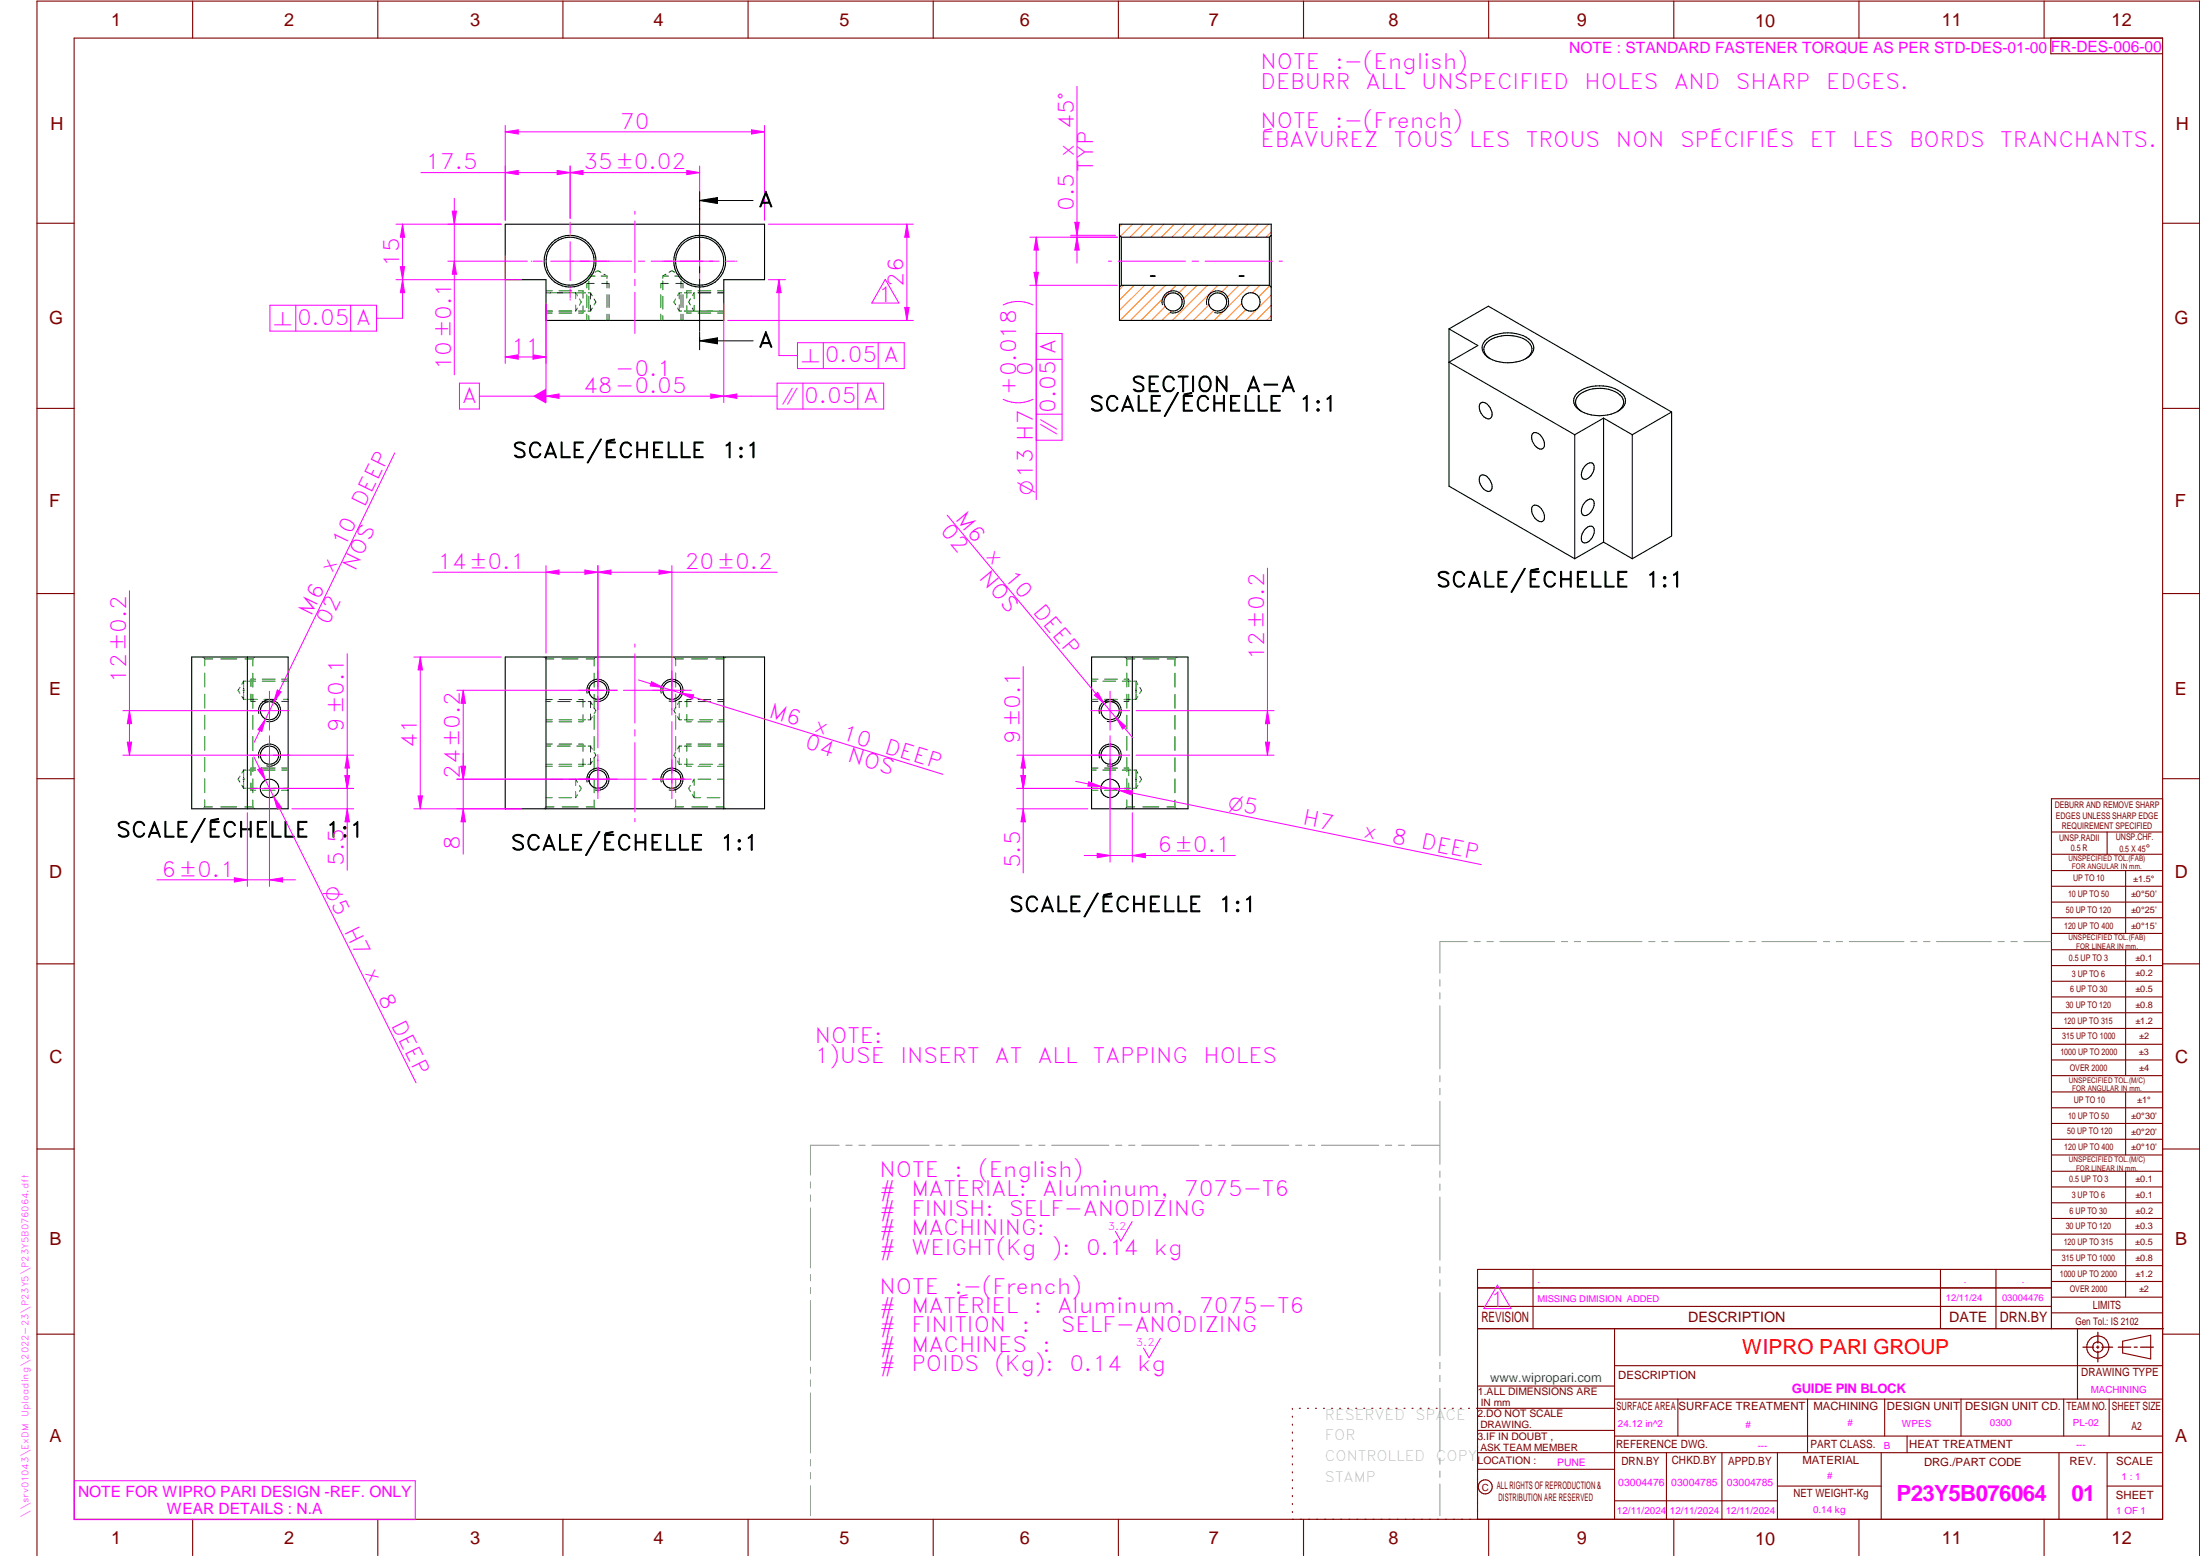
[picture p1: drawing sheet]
<svg xmlns="http://www.w3.org/2000/svg" width="594mm" height="420mm" viewBox="0 0 594 420" stroke-linecap="round" stroke-linejoin="round" font-family="sans-serif">
<g fill="none" stroke="#800000" stroke-width=".3">
<path d="M20 10.3h564v400h-564zM52 .3v10M102 .3v10M152 .3v10M202 .3v10M252 .3v10M302 .3v10M352 .3v10M402 .3v10M452 .3v10M502 .3v10M552 .3v10"/>
<path d="M553.8 10.3v4.2h30.2M10 60.3h10M584 60.3h10M10 110.3h10M584 110.3h10M10 160.3h10M584 160.3h10M10 210.3h10M584 215.7h-30v143.1M584 210.3h10M554 224.7h30M554 230.7h30"/>
<path d="M554 235.1h30M554 239.3h30M569 224.7v6M574 235.1v17M554 243.6h30M554 247.8h30M554 252.1h30M554 256.5h30M574 256.5v33.9M10 260.3h10M554 260.7h30M554 265h30"/>
<path d="M554 269.2h30M554 273.5h30M554 277.7h30M584 260.3h10M554 282h30M554 286.2h30M554 290.4h30M554 294.9h30M554 299.1h30M574 294.9v17M10 310.3h10M554 303.4h30"/>
<path d="M554 307.6h30M554 311.9h30M554 316.3h30M574 316.3v34M584 310.3h10M554 320.5h30M554 324.8h30M554 329h30M554 333.2h30M554 337.5h30M399 358.8h185.2M399 352.8h155"/>
<path d="M399 347.8h155M414 342.8v16M436 358.8v51.5M524 342.8v16M539 342.8v16M554 341.8h30M554 346h30M554 350.3h30M554 354.5h30M554 342.8h-155v67.5M561 358.8v19M10 360.3h10"/>
<path d="M399 374.3h37M436 377.8h148M453.1 377.8v10M488.1 377.8v14.5M508.9 377.8v10M529.5 377.8v10M557.3 377.8v10M569.5 377.8v10M573.2 362.2l7.6-1.6v6.3l-7.6-1.6zM584 368.8h-148M584 360.3h10M349 380.3v.3"/>
<path d="M349 382.4v.3M349 384.6v.3M349 386.7v.3M349 388.8v.3M349 391v.3M349 393.1v.3M349 395.3v.3M349 397.4v.3M349 399.5v.3M350.9 380.3h.2M353.1 380.3h.2M355.2 380.3h.3"/>
<path d="M357.4 380.3h.3M359.6 380.3h.3M361.7 380.3h.3M363.9 380.3h.3M366.1 380.3h.3M368.3 380.3h.2M370.4 380.3h.3M372.6 380.3h.3M374.8 380.3h.3M376.9 380.3h.4M379.1 380.3h.3M381.3 380.3h.3"/>
<path d="M383.4 380.3h.4M385.6 380.3h.3M387.8 380.3h.3M390 380.3h.3M392.2 380.3h.3M394.3 380.3h.3M396.5 380.3h.3M398.7 380.3h37.3M399 396.7h37M399 392.3h185M399 386.2h37M436 387.8h148"/>
<path d="M450 392.3v18M465 392.3v18M480 392.3v18M508 392.3v18M515 387.8v4.5M556 392.3v18M569 392.3v18M52 410.3v9.7M102 410.3v9.7M152 410.3v9.7M202 410.3v9.7M252 410.3v9.7"/>
<path d="M302 410.3v9.7M349 401.7v.3M349 403.8v.4M349 406v.3M349 408.1v.3M352 410.3v9.7M402 410.3v9.7M436 405.3h44M452 410.3v9.7M480 401.3h28M502 410.3v9.7M552 410.3v9.7"/>
<path d="M569 401.3h15M10 420v-419.7h584v419.7"/>
<circle cx="566.5" cy="363.7" r="1.39"/>
<circle cx="566.5" cy="363.8" r="3"/>
<circle cx="401.1" cy="401.5" r="1.9"/>
</g>
<g fill="none" stroke="#f0f" stroke-width=".27">
<path d="M136.4 46.6l3.5-.6v1.2zM136.4 44.8v14.7M154 44.8v14.2M171.4 57v.9M171.4 59.6v14M143.5 70.5h.1M144 70.5h2.5M146.8 70.5h.1M154 77.5v.1M154 78v2.5M154 60v.2M154 60.5v2.5"/>
<path d="M154 63.4v.1M154 65.3v10.5M170.6 70.5h-21.9M171.4 75.4v1.7M171.4 78.9v11.1M172.4 70.5h1.7M175.8 70.5h18.4M188.9 60.5v.2M188.9 61v2.1M188.9 63.4v.1M188.9 65.3v10.5M188.9 77.5v.1"/>
<path d="M188.9 77.9v2.2M196 70.5h.1M196.3 70.5h2.2M198.8 70.5h.2M154 80.9v.1M188.9 80.4v.1M171.4 173.9v.9M171.4 176.5v18.7M156.2 186.4h10.5M161.5 181.1v20.8M168.4 186.4h18.3M171.4 197v1.8"/>
<path d="M181.4 181.1v12M181.4 194.9v20.7M294.5 191.9h10.5M299.8 186.6v10.5M299.8 198.7v19.4M156.2 210.4h18.3M161.5 203.8v11.8M171.4 200.5v18.7M176.2 210.4h10.5M294.5 203.9h10.5M294.5 212.9h10.5M171.4 221v.9"/>
<path d="M305.7 329.9l-3 5.2-1.5-2.6M313.3 361.4l-3 5.2-1.5-2.6M20.1 399.8h92v10.5h-92z"/>
</g>
<g fill="none" stroke="#949494" stroke-width=".27">
<path d="M396.2 254.3h-7.4v8.5M398.1 254.3h1.6M401.5 254.3h1.8M405 254.3h14.8M421.6 254.3h1.7M425.1 254.3h1.7M428.6 254.3h14.8M445.2 254.3h1.7M448.7 254.3h1.7M452.2 254.3h14.8M468.8 254.3h1.7M472.3 254.3h1.7"/>
<path d="M475.8 254.3h14.8M492.4 254.3h1.7M495.8 254.3h1.8M499.4 254.3h14.7M516 254.3h1.6M519.4 254.3h1.8M522.9 254.3h14.8M539.5 254.3h1.7M543 254.3h1.7M546.5 254.3h7.4M388.8 264.5v1.8M388.8 268.1v1.6"/>
<path d="M388.8 271.6v17M388.8 290.4v1.7M388.8 293.9v1.7M388.8 297.4v17M218.9 319.2v1.6M226.6 309.2h-7.7v8.1M228.4 309.2h1.7M231.9 309.2h1.7M235.4 309.2h15.5M252.7 309.2h1.7M256.2 309.2h1.7M259.7 309.2h15.5"/>
<path d="M277 309.2h1.7M280.5 309.2h1.7M284 309.2h15.5M301.2 309.2h1.8M304.8 309.2h1.7M308.3 309.2h15.5M325.5 309.2h1.7M329.1 309.2h1.6M332.6 309.2h15.4M349.8 309.2h1.7M353.3 309.2h1.7M356.8 309.2h15.5"/>
<path d="M374.1 309.2h1.7M377.6 309.2h1.7M381.1 309.2h7.7M388.8 316.2v1.7M388.8 319.7v1.7M218.9 322.6v1.8M218.9 326.1v16.2M388.8 323.2v17.1M218.9 344.1v1.8M218.9 347.6v1.7M218.9 351.2v16.1M388.8 342.1v1.6"/>
<path d="M388.8 345.6v1.7M388.8 349v17.1M218.9 369.1v1.7M218.9 372.6v1.8M218.9 376.1v16.2M388.8 367.9v1.7M388.8 371.4v1.7M388.8 374.9v17M218.9 394.1v1.8M218.9 397.6v1.7M388.8 393.7v1.7M388.8 397.2v1.7"/>
<path d="M218.9 401.2v8.1M388.8 400.7v8.6"/>
</g>
<path d="M566.5 359.7v3M562.5 363.8h2.9M566.1 363.8h.7M566.5 363.4v.7M566.5 364.9v2.8M567.6 363.8h2.9M572 363.8h3.4M576.3 363.8h.8M578 363.8h3.5" fill="none" stroke="#800000" stroke-width=".34"/>
<g fill="none" stroke="#000" stroke-width=".3">
<path d="M136.4 60.5h70.1v15h-11.1v11h-48v-11h-11zM391.3 88.8l10.6-6.1 49.5 28.6M391.3 88.8v42.5l33.9 19.6M391.3 88.8l7.8 4.5-7.8 4.5 33.9 19.6M401 92.1a9.9 9.9 0 0 1 12.4 0 2.91 2.91 0 0 1-1.2 4.7 10.2 10.2 0 0 1-11.2-1 2.61 2.61 0 0 1 0-3.7zM402.4 96.9a2.81 2.81 0 0 1-1.7-2.8 2.81 2.81 0 0 1 2-2.5 9.8 9.8 0 0 1 10 .8 2.65 2.65 0 0 1-.8 4.5M399.7 109a1.51 1.51 0 0 1 2.3 .6l.4 .6a1.89 1.89 0 0 1-.4 2.9 3.2 3.2 0 0 1-2.3-4.1zM413.8 117.1a1.6 1.6 0 0 1 2.4 .7l.4 .5a2.18 2.18 0 0 1 0 2.9 2.41 2.41 0 0 1-2.8-2 2.51 2.51 0 0 1 0-2.1zM425.2 117.4v33.5M425.7 106.4a10 10 0 0 1 12.5 0 2.67 2.67 0 0 1-.6 4.2 10.1 10.1 0 0 1-11.9-.5 2.61 2.61 0 0 1 0-3.7zM427.2 111.2a2.78 2.78 0 0 1-1.8-2.8 2.78 2.78 0 0 1 2.1-2.5 9.5 9.5 0 0 1 10 .8 2.63 2.63 0 0 1-.8 4.5M433 112.9v33.5"/>
<path d="M433 112.9l7.8 4.5M433 112.9l-7.8 4.5M440.8 117.4v33.5M451.4 111.3l-10.6 6.1M451.4 111.3v33.4l-10.6 6.2M399.7 128.6a1.56 1.56 0 0 1 2.3 .6l.4 .6a2.18 2.18 0 0 1 0 2.8 2.41 2.41 0 0 1-2.7-2 2.51 2.51 0 0 1 0-2zM413.8 136.7a1.63 1.63 0 0 1 2.4 .7 2.61 2.61 0 0 1 .4 3.4 2.41 2.41 0 0 1-2.8-2 2.51 2.51 0 0 1 0-2.1zM428.3 135.3a1.22 1.22 0 0 1 1.7-.4 1.22 1.22 0 0 1 .4 1.6 2.69 2.69 0 0 1-2.9 2.6 2.8 2.8 0 0 1 .8-3.8zM428.3 125.5a1.22 1.22 0 0 1 1.7-.4 1.22 1.22 0 0 1 .4 1.6l-.1 .6a2.93 2.93 0 0 1-2.4 2.1 1.52 1.52 0 0 1-.6-2.4zM428.3 142.6a1.25 1.25 0 0 1 1.7-.4 1.25 1.25 0 0 1 .5 1.7 2.84 2.84 0 0 1-3 2.6 2.79 2.79 0 0 1 .8-3.9zM433 146.4l7.8 4.5M433 146.4l-7.8 4.5"/>
<path d="M136.4 177.4h70.1v41h-70.1zM147.4 177.4v41M195.4 177.4v41M294.8 177.4h26v41h-26zM305.8 177.4v41M159.1 185.8v1.2M159.1 185.8a2.45 2.45 0 0 1 3.8-1.4 2.45 2.45 0 0 1 0 4 2.45 2.45 0 0 1-3.8-1.4M183.8 185.8v1.2M183.8 185.8a2.45 2.45 0 0 0-3.8-1.4 2.45 2.45 0 0 0 0 4 2.45 2.45 0 0 0 3.8-1.4M159.1 209.8v1.2M159.1 209.8a2.45 2.45 0 0 1 3.8-1.4 2.45 2.45 0 0 1 0 4 2.45 2.45 0 0 1-3.8-1.4M183.8 209.8v1.2"/>
<path d="M183.8 209.8a2.45 2.45 0 0 0-3.8-1.4 2.45 2.45 0 0 0 0 4 2.45 2.45 0 0 0 3.8-1.4"/>
<circle cx="153.9" cy="70.5" r="6.5"/>
<circle cx="153.9" cy="70.5" r="7"/>
<circle cx="188.9" cy="70.5" r="7"/>
<circle cx="189" cy="70.5" r="6.5"/>
<circle cx="299.8" cy="191.9" r="2.48"/>
<circle cx="299.8" cy="203.9" r="2.48"/>
<circle cx="299.8" cy="212.9" r="2.5"/>
</g>
<g fill="none" stroke="#008000" stroke-width=".27">
<path d="M147.4 78.5h1.7M151 78.5h3.4M155.4 79v1.6M155.4 79l-8 .1M155.4 79l.5 .9M155.7 79.1h2.4M156.2 78.5h1.2v2M158.4 79.6v3.4M158.8 79.1h.7M159 74.6v.6M159 75.9v2.3M159.1 74.5h1.6"/>
<path d="M159.5 79.1v1.6M159.5 79.1l.4 .8M159.9 74l-.8 .4M160.4 76.5h-2v1.3M160.7 73.5l.8-.4 .8 .4M162.3 74.5h1.6M162.5 76.5h2v1.3M163.1 74l.8 .5M163.9 79.6v3.4M163.9 74.5v.7M163.9 75.9v1.9M164.5 79.6v3.4"/>
<path d="M178.4 79.6v3.4M179 74.5h1.5M179 74.5v.6M179 75.9v2.3M179.8 74l-.8 .5M180.5 76.5h-2.1v1.3M180.7 73.5l.7-.4 .8 .4M182.2 74.5h1.6M182.5 76.5h1.9v1.3M183 74l.8 .4M183.4 79.1v1.6M183.4 79.1h.7"/>
<path d="M183.4 79.1l-.4 .7M183.9 79.6v3.4M183.9 74.6v.7M183.9 75.9v1.9M184.4 79.6v3.4M184.8 79.1h1.9M186.7 78.5h-1.2v2M187 79.8l.4-.8v1.7M188.5 78.5h3.4M191.9 79l-3.4 .1M193.8 78.5h1.6M195.4 79l-1.6 .1"/>
<path d="M147.4 84h1.7M147.4 84.5h1.7M151 84h3.4M151 84.5h3.4M155.4 82.4v1.6l.5-.8M156.2 84h1.9M156.5 80.7l.5 .8-.5 .9M157.4 82.6v1.9h-1.2M158.4 84.8v1.7M158.8 84h.7M159 80v3.5M159 85.3v1.2"/>
<path d="M159.5 82.4v1.6M159.9 83.2l-.4 .8M160.4 80.7l.5 .8-.5 .8M163.9 84.8v1.7M164.5 84.8v1.7M178.4 84.8v1.7M179 80v3.5M179 85.3v1.2M182.4 80.7l-.4 .8 .4 .8M183 83.2l.4 .8M183.4 82.3v1.7M183.4 84h.7"/>
<path d="M183.9 84.8v1.7M184.4 84.8v1.7M184.8 84h2.3M185.5 82.5v2h1.2M186.4 80.7l-.4 .8 .4 .8M186.9 83.2l.5 .8M187.4 82.4v1.6M187.4 84h1.7M188.5 84.5h3.4M188.9 84h3.5M191 84h3.4M193.8 84.5h1.6"/>
<path d="M194.2 84h1.2M146.9 177.4l.2 .1M147.3 177.8l.1 .1h2.2M151.8 177.9h4.3M158.3 177.9h2.1M160.4 177.9v1.9M160.6 177.8l-.2 .1M160.9 177.4l-.1 .2M181.9 177.4l.2 .1M182.3 177.8l.1 .1M182.4 177.9v1.9M182.4 177.9h2.2"/>
<path d="M186.8 177.9h4.3M195.6 177.8l-.2 .1h-2.1M196 177.4l-.2 .2M303.8 177.4l.1 .1M304.1 177.8l.2 .1M304.3 177.9v1.9M304.3 177.9h2.1M308.6 177.9h4.4M315.2 177.9h2.1M317.3 177.9v1.9M317.4 177.8l-.1 .1M317.8 177.4l-.2 .2"/>
<path d="M147.4 194.4h1.7M147.4 189.4h1.3M147.4 194.9h1.7M147.4 188.9h1.7M150.5 189.4h3.5M151 194.4h3.4M151 194.9h3.4M151 188.9h3.4M156.2 188.9h1.2v2M157.4 193v1.9h-1.2M158.1 194.4h-1.9M158.1 189.4h-2.4"/>
<path d="M158.8 194.4h.7M158.8 189.4h.7M159.5 189.4l.4 .9M159.5 189.4v1.7M159.5 192.8v1.6M159.9 193.6l-.4 .8M160.4 191.1l.5 .8-.5 .8M160.4 181.8v3.7M160.4 187.5v3.8M160.4 193.2v3.7M160.4 198.9v3.7M182.4 191.1l-.4 .8 .4 .8"/>
<path d="M182.4 181.7v3.8M182.4 187.5v3.7M182.4 193.1v3.8M182.4 198.8v3.8M183 193.5l.4 .9M183.4 189.4h.7M183.4 194.4h.7M183.4 189.4l-.4 .8M183.4 189.4v1.7M183.4 192.7v1.7M185.5 192.9v2h1.2M186.7 189.4h-1.9"/>
<path d="M186.7 188.9h-1.2v2M187.1 194.4h-2.3M188.5 189.4h3.4M188.5 194.9h3.4M188.5 188.9h3.4M188.9 194.4h3.5M193.8 189.4h1.6M193.8 194.9h1.6M193.8 188.9h1.6M194.2 194.4h1.2M294.8 183.9h1.2M294.8 189.4h1.7"/>
<path d="M294.8 188.8h1.7M294.8 183.4h1.7M297.8 183.9h3.5M298.3 189.4h3.4M298.3 188.8h3.4M298.3 183.4h3.4M303.5 183.4h1.3v2M304.3 181.7v3.8M304.3 187.5v3.7M304.3 193.1v3.8M304.3 198.8v3.8M304.8 187.5v1.9h-1.3"/>
<path d="M305.4 188.8h-1.9M305.4 183.9h-2.3M306.1 188.8h.7M306.1 183.9h.7M306.7 186.2v.4M306.8 183.9v1.7M306.8 185.9v-.1l-.1 .2M306.8 187.3v1.5M306.8 183.9l.4 .9M306.8 186.2v.4M306.8 186.8v.2l-.1-.1M307.2 188.1l-.4 .7"/>
<path d="M307.8 185.6l.5 .8-.5 .8M317.3 181.8v3.7M317.3 187.5v3.8M317.3 193.2v3.7M317.3 198.9v3.7M147.1 218.2l-.2 .2M147.4 215.4h1.7M147.4 206.4h1.7M147.4 201.5h1.3M147.4 206.9h1.7M147.4 200.9h1.7M148.5 210.4h3.4"/>
<path d="M149.6 217.9h-2.2l-.1 .2M150.5 201.5h3.5M151 215.4h3.4M151 206.4h3.4M151 206.9h3.4M151 200.9h3.4M151.8 217.9h4.3M153.7 210.4h1.7M155.4 210.4l.5 .8M155.4 210.4v1.7M155.4 213.8v1.6l.5-.8M156.2 200.9h1.2v2"/>
<path d="M156.5 212.1l.5 .8-.5 .8M157.4 204.9v2h-1.2M158.1 206.4h-1.9M158.1 201.5h-2.4M158.3 217.9h2.1M158.8 206.4h.7M158.8 201.5h.7M159.5 201.5l.4 .8M159.5 201.5v1.6M159.5 204.8v1.6M159.9 205.6l-.4 .8M160.4 203.1l.5 .8-.5 .8"/>
<path d="M160.4 204.6v3.8M160.4 210.3v3.8M160.4 216v1.9M160.4 217.9l.2 .2M160.8 218.3l.1 .1M182.1 218.2l-.2 .2M182.4 203.1l-.4 .8 .4 .8M182.4 204.6v3.7M182.4 210.3v3.7M182.4 216v1.9M182.4 217.9l-.1 .2M182.5 217.9h2.1"/>
<path d="M183 205.5l.4 .9M183.4 201.5h.7M183.4 206.4h.7M183.4 201.5l-.4 .7M183.4 201.5v1.5M183.4 204.7v1.7M185.5 204.9v2h1.2M186.4 212.1l-.4 .8 .4 .8M186.7 201.5h-1.9M186.7 200.9h-1.2v2M186.8 217.9h4.3M186.9 214.6l.5 .8"/>
<path d="M187 211.2l.4-.8v1.6M187.1 206.4h-2.3M187.4 215.4h1.7M187.4 213.7v1.7M188.5 201.5h3.4M188.5 210.4h3.4M188.5 206.9h3.4M188.5 200.9h3.4M188.9 206.4h3.5M191 215.4h3.4M193.3 217.9h2.1l.2 .2M193.8 201.5h1.6"/>
<path d="M193.8 210.4h1.6M193.8 206.9h1.6M193.8 200.9h1.6M194.2 206.4h1.2M195.8 218.3l.2 .1M294.8 207.9h1.2M294.8 212.9h1.7M294.8 207.4h1.7M294.8 213.4h1.7M297.8 207.9h3.5M298.3 212.9h3.4M298.3 207.4h3.4"/>
<path d="M298.3 213.4h3.4M303.5 207.4h1.3v2M303.9 218.2l-.1 .2M304.3 204.6v3.7M304.3 210.3v3.7M304.3 216v1.9M304.3 217.9l-.1 .2M304.3 217.9h2.1M304.8 211.5v1.9h-1.3M305.4 212.9h-1.9M305.4 207.9h-2.3M306.1 212.9h.7"/>
<path d="M306.1 207.9h.7M306.7 210.2v.4M306.8 207.9v1.7M306.8 209.8v.1M306.8 211.3v1.6M306.8 207.9l.4 .9M306.8 210.2v.4M306.8 210.8v.2l-.1-.1M307.2 212.1l-.4 .8M307.8 209.6l.5 .8-.5 .8M308.6 217.9h4.3M315.1 217.9h2.2"/>
<path d="M317.3 217.9l.2 .2M317.3 204.6v3.8M317.3 210.3v3.8M317.3 216v1.9M317.6 218.3l.2 .1"/>
</g>
<path d="M158.5 187.2a3 3 0 0 1 2.7-3.8 3 3 0 0 1 3.2 3.3 3 3 0 0 1-3.8 2.6M178.6 187.2a3 3 0 0 1 2.6-3.8 3 3 0 0 1 3.2 3.3 3 3 0 0 1-3.7 2.6M296.9 192.7a3 3 0 0 1 2.6-3.8 3 3 0 0 1 3.3 3.3 3 3 0 0 1-3.8 2.6M158.5 211.2a3 3 0 0 1 2.7-3.8 3 3 0 0 1 3.2 3.3 3 3 0 0 1-3.8 2.6M178.6 211.2a3 3 0 0 1 2.6-3.8 3 3 0 0 1 3.2 3.3 3 3 0 0 1-3.7 2.6M296.9 204.7a3 3 0 0 1 2.6-3.8 3 3 0 0 1 3.3 3.3 3 3 0 0 1-3.8 2.6" fill="none" stroke="#000" stroke-width=".27"/>
<path d="M136.4 46.6l3.5-.6v1.2z" fill="#f0f"/>
<path d="M150.4 46l3.6 .6-3.6 .6z" fill="none" stroke="#f0f" stroke-width=".27"/>
<path d="M150.4 46l3.6 .6-3.6 .6z" fill="#f0f"/>
<path d="M113.7 46.6h40.3M154 44.8v14.2M154 46.6l3.4-.6v1.2zM188.9 44.8v14.7" fill="none" stroke="#f0f" stroke-width=".27"/>
<path d="M154 46.6l3.4-.6v1.2z" fill="#f0f"/>
<path d="M185.5 46l3.4 .6-3.4 .6z" fill="none" stroke="#f0f" stroke-width=".27"/>
<path d="M185.5 46l3.4 .6-3.4 .6z" fill="#f0f"/>
<path d="M136.4 35.6l3.5-.5v1.1zM136.4 33.9v25.6M206.5 33.9v25.6M154 46.6h34.9" fill="none" stroke="#f0f" stroke-width=".27"/>
<path d="M136.4 35.6l3.5-.5v1.1z" fill="#f0f"/>
<path d="M202.9 35.1l3.6 .5-3.6 .6z" fill="none" stroke="#f0f" stroke-width=".27"/>
<path d="M202.9 35.1l3.6 .5-3.6 .6z" fill="#f0f"/>
<path d="M136.4 35.6h70.1M122.1 57h1.2l-.6 3.5zM120.9 60.5h14.5M120.9 70.5h21.5" fill="none" stroke="#f0f" stroke-width=".27"/>
<path d="M122.1 57h1.2l-.6 3.5z" fill="#f0f"/>
<path d="M122.7 70.5l.6 3.5h-1.2z" fill="none" stroke="#f0f" stroke-width=".27"/>
<path d="M122.7 70.5l.6 3.5h-1.2z" fill="#f0f"/>
<path d="M122.7 53.6v47.6M106.9 60.5h28.5M106.9 75.5h34M108.1 72h1.2l-.6 3.5z" fill="none" stroke="#f0f" stroke-width=".27"/>
<path d="M108.1 72h1.2l-.6 3.5z" fill="#f0f"/>
<path d="M108.7 60.5l.6 3.6h-1.2z" fill="none" stroke="#f0f" stroke-width=".27"/>
<path d="M108.7 60.5l.6 3.6h-1.2z" fill="#f0f"/>
<path d="M108.7 60.5v15M136.4 69.1v29M136.4 96.4l3.5-.6v1.2zM147.4 82.1v16" fill="none" stroke="#f0f" stroke-width=".27"/>
<path d="M136.4 96.4l3.5-.6v1.2z" fill="#f0f"/>
<path d="M143.9 95.8l3.5 .6-3.5 .6z" fill="none" stroke="#f0f" stroke-width=".27"/>
<path d="M143.9 95.8l3.5 .6-3.5 .6z" fill="#f0f"/>
<path d="M136.4 96.4h11M147.4 82.1v26.6M195.4 82.1v26.6M147.4 107l3.6-.6v1.2z" fill="none" stroke="#f0f" stroke-width=".27"/>
<path d="M147.4 107l3.6-.6v1.2z" fill="#f0f"/>
<path d="M191.9 106.4l3.5 .6-3.5 .6z" fill="none" stroke="#f0f" stroke-width=".27"/>
<path d="M191.9 106.4l3.5 .6-3.5 .6z" fill="#f0f"/>
<path d="M147.4 107h48M123.4 218.4h17.5M123.4 210.4h37M125.1 218.4l.6 3.5h-1.2z" fill="none" stroke="#f0f" stroke-width=".27"/>
<path d="M125.1 218.4l.6 3.5h-1.2z" fill="#f0f"/>
<path d="M124.5 206.9h1.2l-.6 3.5z" fill="none" stroke="#f0f" stroke-width=".27"/>
<path d="M124.5 206.9h1.2l-.6 3.5z" fill="#f0f"/>
<path d="M123.4 186.4h37M125.1 186.4l.6 3.5h-1.2zM123.4 210.4h37M125.1 203.4v27.2" fill="none" stroke="#f0f" stroke-width=".27"/>
<path d="M125.1 186.4l.6 3.5h-1.2z" fill="#f0f"/>
<path d="M124.5 206.9h1.2l-.6 3.5z" fill="none" stroke="#f0f" stroke-width=".27"/>
<path d="M124.5 206.9h1.2l-.6 3.5z" fill="#f0f"/>
<path d="M147.4 152.7v23.7M147.4 154.5l3.6-.6v1.2zM161.5 152.7v32.7M125.1 186.4v24" fill="none" stroke="#f0f" stroke-width=".27"/>
<path d="M147.4 154.5l3.6-.6v1.2z" fill="#f0f"/>
<path d="M157.9 153.9l3.6 .6-3.6 .6z" fill="none" stroke="#f0f" stroke-width=".27"/>
<path d="M157.9 153.9l3.6 .6-3.6 .6z" fill="#f0f"/>
<path d="M116.9 154.5h44.6M161.5 152.7v32.7M161.5 154.5l3.5-.6v1.2zM181.4 152.7v32.7" fill="none" stroke="#f0f" stroke-width=".27"/>
<path d="M161.5 154.5l3.5-.6v1.2z" fill="#f0f"/>
<path d="M178 153.9l3.4 .6-3.4 .6z" fill="none" stroke="#f0f" stroke-width=".27"/>
<path d="M178 153.9l3.4 .6-3.4 .6z" fill="#f0f"/>
<path d="M161.5 154.5h48.4M172.4 183.6l82.2 25.5M175.9 184.1l3.2 1.6-3.5-.5z" fill="none" stroke="#f0f" stroke-width=".27"/>
<path d="M175.9 184.1l3.2 1.6-3.5-.5z" fill="#f0f"/>
<path d="M183.8 187.2l3.5 .4-.3 1.1z" fill="none" stroke="#f0f" stroke-width=".27"/>
<path d="M183.8 187.2l3.5 .4-.3 1.1z" fill="#f0f"/>
<path d="M188.9 54.1l4.9-.8v1.6zM188.9 51.7v18.4M188.9 54.1h14.5M188.9 72v1.7M188.9 75.4v14M188.9 89.6v4.8M188.9 92h14.5M188.9 92l4.9-.8v1.6zM313.9 82.3a2.99 2.99 0 0 1 2.6-3.7 2.99 2.99 0 0 1 3.3 3.2 2.99 2.99 0 0 1-3.8 2.6M325.9 82.3a3 3 0 0 1 2.6-3.8 3 3 0 0 1 3.3 3.3 3 3 0 0 1-3.8 2.6" fill="none" stroke="#000" stroke-width=".27"/>
<path d="M188.9 54.1l4.9-.8v1.6zM188.9 92l4.9-.8v1.6z" fill="#000"/>
<g fill="none" stroke="#ff8000" stroke-width=".27">
<path d="M303 60.5l-.7 .7M303.4 77l-1.1 1.2M305.8 60.5l-3.3 3.3M306.3 77l-4 4M308.6 60.5l-3.5 3.6M309.1 77l-6.8 6.8M311.4 60.5l-3.4 3.6M311.9 77l-9.5 9.5M314.3 60.5l-3.5 3.6M314.7 77l-9.4 9.5M317.1 60.5l-3.5 3.6M317.6 77l-9.5 9.5"/>
<path d="M319.9 60.5l-3.5 3.6M320.4 77l-2.4 2.4M322.8 60.5l-3.5 3.6M323.3 77l-4.1 4.1M325.6 60.5l-3.5 3.6M326.1 77l-9.5 9.5M328.4 60.5l-3.5 3.6M328.9 77l-9.5 9.5M331.3 60.5l-3.6 3.6M331.7 77l-2.1 2.2M334.1 60.5l-3.5 3.6M334.6 77l-3.6 3.6"/>
<path d="M336.9 60.5l-3.5 3.6M337.4 77l-9.5 9.5M339.7 60.5l-3.5 3.6M340.2 77l-2 2.1M342.6 60.5l-3.5 3.6M342.9 77.2l-3 3M343.3 79.6l-6.9 6.9M343.3 62.7l-1.4 1.4M314.7 82.8l-3.8 3.7M316.4 83.9l-2.7 2.6M326.5 82.3l-4.3 4.2M327.8 83.8l-2.7 2.7"/>
<path d="M335.3 81.9l-4.6 4.6M336.5 83.6l-3 2.9M343.3 85.3l-1.3 1.2M343.3 82.4l-4.1 4.1"/>
</g>
<g fill="none" stroke="#000" stroke-width=".3">
<path d="M302.3 60.5h41v26h-41zM302.3 63.5l.5 .6M302.8 64.1v12.9M302.8 77l-.5 .5M302.8 64.1h40M302.8 77h40M310.6 74.5h1.3M310.7 74.5h1.2zM334.6 74.5h1.3M335.9 74.5h-1.3M342.8 64.1v12.9M342.8 77l.5 .5"/>
<path d="M343.3 63.5l-.5 .6"/>
<circle cx="316.8" cy="81.5" r="2.45"/>
<circle cx="328.8" cy="81.5" r="2.45"/>
<circle cx="337.8" cy="81.5" r="2.49"/>
</g>
<path d="M278.1 64.1h23.6M278.1 77h23.6M279.8 64.1l.6 3.4h-1.2zM299.3 70.5h.8M301.9 70.5h18.2M321.9 70.5h1.7M325.4 70.5h18.2M345.4 70.5h.9M278.9 82.3a9 9 0 0 0-8 0M278.9 107.8a9 9 0 0 1-8 0" fill="none" stroke="#f0f" stroke-width=".27"/>
<path d="M279.8 64.1l.6 3.4h-1.2z" fill="#f0f"/>
<path d="M279.2 73.5h1.2l-.6 3.5z" fill="none" stroke="#f0f" stroke-width=".27"/>
<path d="M279.2 73.5h1.2l-.6 3.5z" fill="#f0f"/>
<path d="M279.8 64.1v70.8M289.1 63.5h12.1M289.1 64.1h12.6M290.8 64.1l.6 3.4h-1.2z" fill="none" stroke="#f0f" stroke-width=".27"/>
<path d="M290.8 64.1l.6 3.4h-1.2z" fill="#f0f"/>
<path d="M290.2 60h1.2l-.6 3.5z" fill="none" stroke="#f0f" stroke-width=".27"/>
<path d="M290.2 60h1.2l-.6 3.5z" fill="#f0f"/>
<path d="M290.8 23.3v47.7M111.8 177.4h23.6M111.8 218.4h29.1M112.9 214.9h1.2l-.6 3.5z" fill="none" stroke="#f0f" stroke-width=".27"/>
<path d="M112.9 214.9h1.2l-.6 3.5z" fill="#f0f"/>
<path d="M113.5 177.4l.6 3.5h-1.2z" fill="none" stroke="#f0f" stroke-width=".27"/>
<path d="M113.5 177.4l.6 3.5h-1.2z" fill="#f0f"/>
<path d="M195.4 107h7.4M113.5 177.4v41" fill="none" stroke="#f0f" stroke-width=".27"/>
<path d="M195.4 107l3.6-.6v1.2z" fill="#f0f"/>
<path d="M108.7 75.5v10.4M195.4 107l3.6-.6v1.2zM202.8 107h7M209.8 103.5h28.8v6.9h-28.8zM216.8 103.5v6.9M231.6 103.5v6.9" fill="none" stroke="#f0f" stroke-width=".27"/>
<path d="M108.7 75.5l.6 3.5h-1.2z" fill="#f0f"/>
<path d="M108.7 75.5l.6 3.5h-1.2zM72.9 82.4h28.8v7h-28.8zM79.9 82.4v7M94.7 82.4v7M101.7 85.9h7M129.4 107h18" fill="none" stroke="#f0f" stroke-width=".27"/>
<path d="M143.9 107l3.5-2.1v4.1z" fill="#f0f"/>
<path d="M210.3 75.5v20.5M124.1 103.5h5.3v6.9h-5.3z" fill="none" stroke="#f0f" stroke-width=".27"/>
<path d="M210.3 75.5l.6 3.5h-1.1z" fill="#f0f"/>
<path d="M207.5 75.5h4.6M210.3 75.5l.6 3.5h-1.1zM210.3 96h5M215.3 92.5h28.9v7h-28.9zM222.3 92.5v7M237.1 92.5v7M306.8 191.9h37.2M306.8 203.9h37.2M341.7 200.4h1.2l-.6 3.5z" fill="none" stroke="#f0f" stroke-width=".27"/>
<path d="M341.7 200.4h1.2l-.6 3.5z" fill="#f0f"/>
<path d="M342.3 191.9l.6 3.5h-1.2z" fill="none" stroke="#f0f" stroke-width=".27"/>
<path d="M342.3 191.9l.6 3.5h-1.2z" fill="#f0f"/>
<path d="M342.3 153.4v50.5M274.6 212.9h24.1M274.6 203.9h24.1M275.7 209.4h1.2l-.6 3.5z" fill="none" stroke="#f0f" stroke-width=".27"/>
<path d="M275.7 209.4h1.2l-.6 3.5z" fill="#f0f"/>
<path d="M276.3 203.9l.6 3.5h-1.2z" fill="none" stroke="#f0f" stroke-width=".27"/>
<path d="M276.3 203.9l.6 3.5h-1.2z" fill="#f0f"/>
<path d="M276.3 180v32.9M274.6 212.9h24.1M274.6 218.4h19.1M276.3 218.4l.6 3.5h-1.2z" fill="none" stroke="#f0f" stroke-width=".27"/>
<path d="M276.3 218.4l.6 3.5h-1.2z" fill="#f0f"/>
<path d="M275.7 209.4h1.2l-.6 3.5z" fill="none" stroke="#f0f" stroke-width=".27"/>
<path d="M275.7 209.4h1.2l-.6 3.5z" fill="#f0f"/>
<path d="M255.8 139.1l50.1 60.1M301.4 193.8l2.6 2.3-.9 .8zM276.3 205.9v29.8" fill="none" stroke="#f0f" stroke-width=".27"/>
<path d="M301.4 193.8l2.6 2.3-.9 .8z" fill="#f0f"/>
<path d="M295.5 187.7l.9-.8 1.8 3.1z" fill="none" stroke="#f0f" stroke-width=".27"/>
<path d="M295.5 187.7l.9-.8 1.8 3.1z" fill="#f0f"/>
<path d="M290.5 211l109.5 22.5M294 211.1l3.3 1.3-3.5-.1z" fill="none" stroke="#f0f" stroke-width=".27"/>
<path d="M294 211.1l3.3 1.3-3.5-.1z" fill="#f0f"/>
<path d="M302.2 213.4l3.6 .1-.2 1.2z" fill="none" stroke="#f0f" stroke-width=".27"/>
<path d="M302.2 213.4l3.6 .1-.2 1.2z" fill="#f0f"/>
<path d="M299.8 205v27.8M305.8 219.5v13.3M305.8 231l3.5-.6v1.2z" fill="none" stroke="#f0f" stroke-width=".27"/>
<path d="M305.8 231l3.5-.6v1.2z" fill="#f0f"/>
<path d="M296.3 230.4l3.5 .6-3.5 .6z" fill="none" stroke="#f0f" stroke-width=".27"/>
<path d="M296.3 230.4l3.5 .6-3.5 .6z" fill="#f0f"/>
<path d="M33.2 191.9h44.9M72.8 186.6v10.5M72.8 198.7v19.4M33.2 203.9h44.9M34.4 200.4h1.2l-.6 3.5zM67.5 212.9h10.6M292.8 231h40.8" fill="none" stroke="#f0f" stroke-width=".27"/>
<g fill="none" stroke="#000" stroke-width=".3">
<path d="M51.8 177.4h26v41h-26zM66.8 177.4v41"/>
<circle cx="72.8" cy="191.9" r="2.48"/>
<circle cx="72.8" cy="203.9" r="2.48"/>
<circle cx="72.8" cy="212.9" r="2.5"/>
</g>
<g fill="none" stroke="#008000" stroke-width=".27">
<path d="M54.8 177.4l.1 .1M55.1 177.8l.2 .1M55.3 177.9h2.1M55.3 177.9v1.9M59.6 177.9h4.4M66.2 177.9h2.1M68.3 177.9v1.9M68.4 177.8l-.1 .1M68.8 177.4l-.2 .2M55.3 181.7v3.8M55.3 187.5v3.7M55.3 193.1v3.8"/>
<path d="M55.3 198.8v3.8M64.8 185.6l-.5 .8 .5 .8M65.3 188l.5 .8M65.7 186.2v.4M65.8 183.9h.7M65.8 188.8h.6M65.8 183.9l-.5 .8M65.8 183.9v1.6M65.8 187.2v1.6M65.8 186.8v.2v-.1M65.8 185.9v-.1l-.1 .2M65.9 186.2v.4"/>
<path d="M67.8 187.4v2h1.2M68.3 181.8v3.7M68.3 187.5v3.8M68.3 193.2v3.7M68.3 198.9v3.7M69 183.4h-1.2v2M69 183.9h-1.8M69.5 188.8h-2.4M70.8 183.4h3.5M70.8 189.4h3.5M70.8 183.9h3.5M71.3 188.8h3.5"/>
<path d="M76.1 183.4h1.7M76.1 189.4h1.7M76.1 183.9h1.7M76.5 188.8h1.3M54.9 218.2l-.1 .2M55.3 217.9h2.1M55.3 204.6v3.7M55.3 210.3v3.7M55.3 216v1.9M55.3 217.9l-.1 .2M59.6 217.9h4.3M64.8 209.6l-.5 .8 .5 .8"/>
<path d="M65.3 212l.5 .9M65.7 210.2v.4M65.8 207.9h.7M65.8 212.9h.6M65.8 207.9l-.5 .8M65.8 207.9v1.7M65.8 211.2v1.7M65.8 210.8v.2v-.1M65.8 209.9v-.1l-.1 .2M65.9 210.2v.4M66.1 217.9h2.2M67.8 211.4v2h1.2"/>
<path d="M68.3 204.6v3.8M68.3 210.3v3.8M68.3 216v1.9M68.3 217.9l.1 .2M68.7 218.3l.1 .1M69 207.4h-1.2v2M69 207.9h-1.8M69.5 212.9h-2.4M70.8 207.4h3.5M70.8 213.4h3.5M70.8 207.9h3.5M71.3 212.9h3.5"/>
<path d="M76.1 207.4h1.7M76.1 213.4h1.7M76.1 207.9h1.7M76.5 212.9h1.3"/>
</g>
<path d="M69.9 192.7a3 3 0 0 1 2.6-3.8 3 3 0 0 1 3.3 3.3 3 3 0 0 1-3.8 2.6M69.9 204.7a3 3 0 0 1 2.6-3.8 3 3 0 0 1 3.3 3.3 3 3 0 0 1-3.8 2.6" fill="none" stroke="#000" stroke-width=".27"/>
<path d="M34.4 200.4h1.2l-.6 3.5z" fill="#f0f"/>
<path d="M35 191.9l.6 3.5h-1.2z" fill="none" stroke="#f0f" stroke-width=".27"/>
<path d="M35 191.9l.6 3.5h-1.2z" fill="#f0f"/>
<path d="M35 159.5v44.4M66.8 219.5v19.9M72.8 205v34.4M63.3 237l3.5 .6-3.5 .6z" fill="none" stroke="#f0f" stroke-width=".27"/>
<path d="M63.3 237l3.5 .6-3.5 .6z" fill="#f0f"/>
<path d="M72.8 237.6l3.5-.6v1.2z" fill="none" stroke="#f0f" stroke-width=".27"/>
<path d="M72.8 237.6l3.5-.6v1.2z" fill="#f0f"/>
<path d="M73.8 212.9h21.7M73.8 203.9h21.7M93.2 209.4h1.2l-.6 3.5zM42.4 237.6h37.4" fill="none" stroke="#f0f" stroke-width=".27"/>
<path d="M93.2 209.4h1.2l-.6 3.5z" fill="#f0f"/>
<path d="M93.8 203.9l.6 3.5h-1.2z" fill="none" stroke="#f0f" stroke-width=".27"/>
<path d="M93.8 203.9l.6 3.5h-1.2z" fill="#f0f"/>
<path d="M93.8 176.5v36.4M73.8 212.9h21.7M78.8 218.4h16.7M93.8 218.4l.6 3.5h-1.2z" fill="none" stroke="#f0f" stroke-width=".27"/>
<path d="M93.8 218.4l.6 3.5h-1.2z" fill="#f0f"/>
<path d="M93.2 209.4h1.2l-.6 3.5z" fill="none" stroke="#f0f" stroke-width=".27"/>
<path d="M93.2 209.4h1.2l-.6 3.5z" fill="#f0f"/>
<path d="M68.6 204.4l43.7 88M69.6 207.8l1-.5 1.1 3.4zM93.8 205.9v29.1" fill="none" stroke="#f0f" stroke-width=".27"/>
<path d="M69.6 207.8l1-.5 1.1 3.4z" fill="#f0f"/>
<path d="M73.9 215.1l2.1 2.9-1.1 .5z" fill="none" stroke="#f0f" stroke-width=".27"/>
<path d="M73.9 215.1l2.1 2.9-1.1 .5z" fill="#f0f"/>
<path d="M106.6 122.3l-37.9 78.1M71.7 194.1l-1 3.4-1-.5z" fill="none" stroke="#f0f" stroke-width=".27"/>
<path d="M71.7 194.1l-1 3.4-1-.5z" fill="#f0f"/>
<path d="M74.9 186.3l1 .5-2 2.9z" fill="none" stroke="#f0f" stroke-width=".27"/>
<path d="M74.9 186.3l1 .5-2 2.9z" fill="#f0f"/>
<path d="M207.5 60.5h39.1M196.5 86.5h50.1M244.3 83h1.2l-.6 3.5zM279.8 97h7M279.8 90h7v28.9h-7zM279.8 111.8h7" fill="none" stroke="#f0f" stroke-width=".27"/>
<path d="M244.3 83h1.2l-.6 3.5z" fill="#f0f"/>
<path d="M244.9 60.5l.6 3.6h-1.2z" fill="none" stroke="#f0f" stroke-width=".27"/>
<path d="M244.9 60.5l.6 3.6h-1.2z" fill="#f0f"/>
<path d="M239 75.4l3.7 6.4h-7.3zM244.9 60.5v26M404.4 347l3.6 6.4h-7.3z" fill="none" stroke="#f0f" stroke-width=".27"/>
<g font-size="6" fill="#f0f">
<text x="512.1" y="405.2">P23Y5B076064</text>
<text x="559.4" y="405.2">01</text>
</g>
<g font-size="5.7" fill="#f0f">
<text x="340.4" y="18.8">NOTE</text>
<text x="360.6" y="18.8">:-(English)</text>
<text x="340.4" y="24">DEBURR</text>
<text x="368.8" y="24">ALL</text>
<text x="383.7" y="24">UNSPECIFIED</text>
<text x="427.9" y="24">HOLES</text>
<text x="452" y="24">AND</text>
<text x="468.7" y="24">SHARP</text>
<text x="493.1" y="24">EDGES.</text>
<text x="167.5" y="34.8">70</text>
<text x="289.9" y="34.7" transform="rotate(-90 289.9 34.7)">45°</text>
<text x="340.4" y="34.5">NOTE</text>
<text x="360.6" y="34.5">:-(French)</text>
<text x="340.4" y="39.8">ÉBAVUREZ</text>
<text x="376.4" y="39.8">TOUS</text>
<text x="396.7" y="39.8">LES</text>
<text x="412" y="39.8">TROUS</text>
<text x="436.3" y="39.8">NON</text>
<text x="453.7" y="39.8">SPÉCIFIÉS</text>
<text x="488.7" y="39.8">ET</text>
<text x="500.1" y="39.8">LES</text>
<text x="515.5" y="39.8">BORDS</text>
<text x="540.1" y="39.8">TRANCHANTS.</text>
<text x="114.9" y="45.7">17.5</text>
<text x="157.6" y="45.7">35±0.02</text>
<text x="289.9" y="42.5" transform="rotate(-90 289.9 42.5)">x</text>
<text x="295.2" y="46.3" transform="rotate(-90 295.2 46.3)">TYP</text>
<text x="289.9" y="56.9" transform="rotate(-90 289.9 56.9)">0.5</text>
<text x="107.8" y="72" transform="rotate(-90 107.8 72)">15</text>
<text x="244" y="77.5" transform="rotate(-90 244 77.5)">26</text>
<text x="237.1" y="81.4">1</text>
<text x="80.2" y="87.7">0.05 A</text>
<text x="138" y="95.5">11</text>
<text x="121.8" y="100" transform="rotate(-90 121.8 100)">10±0.1</text>
<text x="166.1" y="101.6">-0.1</text>
<text x="222.7" y="97.8">0.05 A</text>
<text x="278.9" y="101.6" transform="rotate(-90 278.9 101.6)">0</text>
<text x="157.5" y="106.1">48-0.05</text>
<text x="274.4" y="106.6" transform="rotate(-90 274.4 106.6)">+0.018</text>
<text x="124.8" y="108.7">A</text>
<text x="217.2" y="108.7">0.05 A</text>
<text x="285.1" y="111.5" transform="rotate(-90 285.1 111.5)">0.05 A</text>
<text x="98.4" y="137.2" transform="rotate(-64 98.4 137.2)">DEEP</text>
<text x="253.7" y="143.5" transform="rotate(50 253.7 143.5)">02</text>
<text x="257.8" y="140.2" transform="rotate(50 257.8 140.2)">M6</text>
<text x="93.1" y="148.1" transform="rotate(-64 93.1 148.1)">10</text>
<text x="89.7" y="155.1" transform="rotate(-64 89.7 155.1)">x</text>
<text x="95.9" y="154.4" transform="rotate(-64 95.9 154.4)">NOS</text>
<text x="118.1" y="153.6">14±0.1</text>
<text x="184.9" y="153.6">20±0.2</text>
<text x="264.2" y="156" transform="rotate(50 264.2 156)">NOS</text>
<text x="266" y="150" transform="rotate(50 266 150)">x</text>
<text x="271" y="156" transform="rotate(50 271 156)">10</text>
<text x="84.1" y="166.7" transform="rotate(-64 84.1 166.7)">M6</text>
<text x="278.8" y="165.3" transform="rotate(50 278.8 165.3)">DEEP</text>
<text x="88.8" y="169" transform="rotate(-64 88.8 169)">02</text>
<text x="341.4" y="178.4" transform="rotate(-90 341.4 178.4)">12±0.2</text>
<text x="34.1" y="184.4" transform="rotate(-90 34.1 184.4)">12±0.2</text>
<text x="92.9" y="197.6" transform="rotate(-90 92.9 197.6)">9±0.1</text>
<text x="207.3" y="193.5" transform="rotate(17 207.3 193.5)">M6</text>
<text x="219.6" y="197.3" transform="rotate(17 219.6 197.3)">x</text>
<text x="112.6" y="201.8" transform="rotate(-90 112.6 201.8)">41</text>
<text x="217.1" y="202.1" transform="rotate(17 217.1 202.1)">04</text>
<text x="227" y="199.6" transform="rotate(17 227 199.6)">10</text>
<text x="238.5" y="203.2" transform="rotate(17 238.5 203.2)">DEEP</text>
<text x="275.5" y="201" transform="rotate(-90 275.5 201)">9±0.1</text>
<text x="228.6" y="205.6" transform="rotate(17 228.6 205.6)">NOS</text>
<text x="124.2" y="210.3" transform="rotate(-90 124.2 210.3)">24±0.2</text>
<text x="351.5" y="222.6" transform="rotate(11 351.5 222.6)">H7</text>
<text x="367.9" y="225.9" transform="rotate(11 367.9 225.9)">x</text>
<text x="375.6" y="227.5" transform="rotate(11 375.6 227.5)">8</text>
<text x="92.9" y="233.8" transform="rotate(-90 92.9 233.8)">5.5</text>
<text x="124.2" y="229.4" transform="rotate(-90 124.2 229.4)">8</text>
<text x="312.6" y="230.1">6±0.1</text>
<text x="383.5" y="229.1" transform="rotate(11 383.5 229.1)">DEEP</text>
<text x="43.6" y="236.7">6±0.1</text>
<text x="275.5" y="234.5" transform="rotate(-90 275.5 234.5)">5.5</text>
<text x="89.2" y="244" transform="rotate(64 89.2 244)">5</text>
<text x="92.9" y="251.3" transform="rotate(64 92.9 251.3)">H7</text>
<text x="98.5" y="262.5" transform="rotate(64 98.5 262.5)">x</text>
<text x="101.9" y="269.5" transform="rotate(64 101.9 269.5)">8</text>
<text x="105.6" y="276.7" transform="rotate(64 105.6 276.7)">DEEP</text>
<text x="220" y="281.8">NOTE:</text>
<text x="220" y="287">1)USE</text>
<text x="243.2" y="287">INSERT</text>
<text x="268.7" y="287">AT</text>
<text x="280.2" y="287">ALL</text>
<text x="295.1" y="287">TAPPING</text>
<text x="325" y="287">HOLES</text>
<text x="237.5" y="317.8">NOTE</text>
<text x="257.7" y="317.8">:</text>
<text x="264.1" y="317.8">(English)</text>
<text x="237.5" y="323">#</text>
<text x="246.1" y="323">MATERIAL:</text>
<text x="281.5" y="323">Aluminum,</text>
<text x="319.8" y="323">7075-T6</text>
<text x="237.5" y="328.3">#</text>
<text x="246.1" y="328.3">FINISH:</text>
<text x="272.5" y="328.3">SELF-ANODIZING</text>
<text x="237.5" y="333.5">#</text>
<text x="246.1" y="333.5">MACHINING:</text>
<text x="237.5" y="338.8">#</text>
<text x="246.1" y="338.8">WEIGHT(Kg</text>
<text x="284" y="338.8">):</text>
<text x="293.3" y="338.8">0.14</text>
<text x="311.6" y="338.8">kg</text>
<text x="237.5" y="349.3">NOTE</text>
<text x="257.7" y="349.3">:-(French)</text>
<text x="402.4" y="353">1</text>
<text x="237.5" y="354.5">#</text>
<text x="237.5" y="359.8">#</text>
<text x="246.1" y="359.8">FINITION</text>
<text x="246.1" y="354.5">MATÉRIEL</text>
<text x="275.9" y="359.8">:</text>
<text x="279.2" y="354.5">:</text>
<text x="285.6" y="354.5">Aluminum,</text>
<text x="286.5" y="359.8">SELF-ANODIZING</text>
<text x="323.8" y="354.5">7075-T6</text>
<text x="237.5" y="365">#</text>
<text x="246.1" y="365">MACHINES</text>
<text x="281.5" y="365">:</text>
<text x="237.5" y="370.3">#</text>
<text x="246.1" y="370.3">POIDS</text>
<text x="268.5" y="370.3">(Kg):</text>
<text x="288.8" y="370.3">0.14</text>
<text x="307.1" y="370.3">kg</text>
</g>
<g font-size="5.7">
<text x="204.8" y="55.9">A</text>
<text x="204.8" y="93.8">A</text>
<text x="305.5" y="105.8">SECTION</text>
<text x="336.5" y="105.8">A-A</text>
<text x="294.2" y="111">SCALE/ÉCHELLE</text>
<text x="350.7" y="111">1:1</text>
<text x="138.3" y="123.6">SCALE/ÉCHELLE</text>
<text x="194.9" y="123.6">1:1</text>
<text x="387.8" y="158.5">SCALE/ÉCHELLE</text>
<text x="444.3" y="158.5">1:1</text>
<text x="31.4" y="226.1">SCALE/ÉCHELLE</text>
<text x="87.9" y="226.1">1:1</text>
<text x="137.9" y="229.6">SCALE/ÉCHELLE</text>
<text x="194.5" y="229.6">1:1</text>
<text x="272.5" y="246.2">SCALE/ÉCHELLE</text>
<text x="329" y="246.2">1:1</text>
</g>
<text font-size="5.6" fill="#f00" x="470.5" y="365.5">WIPRO PARI GROUP</text>
<g font-size="5.4" fill="#f0f">
<text x="73.9" y="87.7">n</text>
<text x="216.4" y="97.8">n</text>
<text x="211.1" y="108.7">i</text>
<text x="285.1" y="117.6" transform="rotate(-90 285.1 117.6)">i</text>
<text x="278.9" y="133.7" transform="rotate(-90 278.9 133.7)">O13 H7</text>
<text x="331.5" y="218.5" transform="rotate(11 331.5 218.5)">O5</text>
<text x="87.5" y="240.5" transform="rotate(63 87.5 240.5)">O</text>
</g>
<g font-size="4.9" fill="#800000">
<text x="30" y="6.9">1</text>
<text x="76.7" y="6.9">2</text>
<text x="127" y="6.9">3</text>
<text x="176.5" y="6.9">4</text>
<text x="226.7" y="6.9">5</text>
<text x="275.4" y="6.9">6</text>
<text x="326.4" y="6.9">7</text>
<text x="375" y="6.9">8</text>
<text x="425.8" y="6.9">9</text>
<text x="473.9" y="7.3">10</text>
<text x="524.3" y="6.9">11</text>
<text x="570.2" y="6.9">12</text>
<text x="13.6" y="35.1">H</text>
<text x="587.6" y="35.1">H</text>
<text x="13.2" y="87.5">G</text>
<text x="587.2" y="87.5">G</text>
<text x="13.2" y="137">F</text>
<text x="587.2" y="137">F</text>
<text x="13.2" y="187.6">E</text>
<text x="587.2" y="187.6">E</text>
<text x="13.2" y="237">D</text>
<text x="587.2" y="237">D</text>
<text x="13.4" y="287.1">C</text>
<text x="587.4" y="287.1">C</text>
<text x="13.4" y="336.2">B</text>
<text x="587.4" y="336.2">B</text>
<text x="13.4" y="389.3">A</text>
<text x="587.4" y="389.3">A</text>
<text x="30" y="416.9">1</text>
<text x="76.7" y="416.9">2</text>
<text x="127" y="416.9">3</text>
<text x="176.5" y="416.9">4</text>
<text x="226.7" y="416.9">5</text>
<text x="275.4" y="416.9">6</text>
<text x="326.4" y="416.9">7</text>
<text x="375" y="416.9">8</text>
<text x="425.8" y="416.9">9</text>
<text x="473.9" y="417.3">10</text>
<text x="524.3" y="416.9">11</text>
<text x="570.2" y="416.9">12</text>
</g>
<g font-size="4.2" fill="#f0f">
<text x="423.7" y="14.3">NOTE : STANDARD FASTENER TORQUE AS PER STD-DES-01-00</text>
<text x="553.8" y="14">FR-DES-006-00</text>
<text x="21.1" y="404.3">NOTE FOR WIPRO PARI DESIGN -REF. ONLY</text>
<text x="45.1" y="408.8">WEAR DETAILS : N.A</text>
</g>
<g font-size="3.9" fill="#800000">
<text x="400" y="357.1">REVISION</text>
<text x="455.9" y="357.1">DESCRIPTION</text>
<text x="526.4" y="357.1">DATE</text>
<text x="540" y="357.1">DRN.BY</text>
</g>
<g font-size="3.9" fill="#c0c0c0">
<text x="357.8" y="383.3">RESERVED</text>
<text x="382.3" y="383.3">SPACE</text>
<text x="357.8" y="388.9">FOR</text>
<text x="357.8" y="394.5">CONTROLLED</text>
<text x="387.8" y="394.5">COPY</text>
<text x="357.8" y="400">STAMP</text>
</g>
<text font-size="3.6" fill="#f0f" x="483.9" y="376.1">GUIDE PIN BLOCK</text>
<text font-size="3.5" fill="#00f" x="402.4" y="373.3">www.wipropari.com</text>
<g font-size="3.1" fill="#800000">
<text x="565.1" y="353.5">LIMITS</text>
<text x="562" y="371.7">DRAWING TYPE</text>
<text x="437" y="372.3">DESCRIPTION</text>
<text x="436.5" y="380.8">SURFACE AREA</text>
<text x="453.3" y="380.8">SURFACE TREATMENT</text>
<text x="489.7" y="380.8">MACHINING</text>
<text x="509.5" y="380.8">DESIGN UNIT</text>
<text x="530.6" y="380.8">DESIGN UNIT CD.</text>
<text x="558" y="380.6">TEAM NO.</text>
<text x="570.3" y="380.7">SHEET SIZE</text>
<text x="575.6" y="386.1">A2</text>
<text x="436.4" y="391.1">REFERENCE DWG.</text>
<text x="437.8" y="395.5">DRN.BY</text>
<text x="451.4" y="395.4">CHKD.BY</text>
<text x="466.6" y="395.5">APPD.BY</text>
<text x="486.7" y="395.4">MATERIAL</text>
<text x="488.9" y="390.9">PART CLASS.</text>
<text x="515.6" y="390.9">HEAT TREATMENT</text>
<text x="519.6" y="395.9">DRG./PART CODE</text>
<text x="558.9" y="395.5">REV.</text>
<text x="571.4" y="395.6">SCALE</text>
<text x="484.3" y="404.2">NET WEIGHT-Kg</text>
<text x="571.4" y="404.7">SHEET</text>
</g>
<text font-size="3" fill="#800000" x="579.5" y="230.1">°</text>
<g font-size="2.8" fill="#f0f">
<text x="299.1" y="332.1">3.2</text>
<text x="306.7" y="363.6">3.2</text>
<text x="420.5" y="396">PUNE</text>
<text x="437" y="401.2">03004476</text>
<text x="451.3" y="401.2">03004785</text>
<text x="466.3" y="401.2">03004785</text>
</g>
<g font-size="2.8" fill="#800000">
<text x="560.4" y="357.7">Gen Tol.: IS 2102</text>
<text x="399.1" y="376.6">1.ALL DIMENSIONS ARE</text>
<text x="399" y="382.7">2.DO NOT SCALE</text>
<text x="399" y="388.7">3.IF IN DOUBT ,</text>
<text x="399" y="395.4">LOCATION :</text>
<text x="404.2" y="402">ALL RIGHTS OF REPRODUCTION &amp;</text>
<text x="404.7" y="405.4">DISTRIBUTION ARE RESERVED</text>
</g>
<g font-size="2.7" fill="#f0f">
<text x="564.6" y="376.2">MACHINING</text>
<text x="436.9" y="385.4">24.12 in^2</text>
<text x="471.4" y="385.5">#</text>
<text x="498.9" y="385">#</text>
<text x="513.6" y="385.3">WPES</text>
<text x="537.3" y="385.1">0300</text>
<text x="559.7" y="385.1">PL-02</text>
<text x="474.6" y="391.2">---</text>
<text x="508.7" y="391.2">B</text>
<text x="560.6" y="391.1">---</text>
<text x="493.4" y="399.5">#</text>
<text x="572.8" y="399.7">1 : 1</text>
<text x="436.6" y="408.7">12/11/2024</text>
<text x="450.9" y="408.8">12/11/2024</text>
<text x="466" y="408.9">12/11/2024</text>
<text x="489.6" y="408.5">0.14 kg</text>
<text x="571.4" y="408.7">1 OF 1</text>
</g>
<g font-size="2.7" fill="#800000">
<text x="399.9" y="379.7">IN mm</text>
<text x="399.7" y="385.7">DRAWING.</text>
<text x="399.7" y="391.8">ASK TEAM MEMBER</text>
<text x="400.1" y="402.5">C</text>
</g>
<g font-size="2.5" fill="#800000">
<text x="554.9" y="218.3">DEBURR AND REMOVE SHARP</text>
<text x="555.2" y="221">EDGES UNLESS SHARP EDGE</text>
<text x="556.1" y="227.1">UNSP.RADII</text>
<text x="556.8" y="223.8">REQUIREMENT SPECIFIED</text>
<text x="571.4" y="226.9">UNSP.CHF.</text>
<text x="559.2" y="229.9">0.5 R</text>
<text x="572.3" y="230.1">0.5 X 45</text>
<text x="559.8" y="238">UP TO 10</text>
<text x="576.1" y="238.1">±1.5°</text>
<text x="558.5" y="242.2">10 UP TO 50</text>
<text x="575.5" y="242.3">±0°50'</text>
<text x="557.4" y="250.7">120 UP TO 400</text>
<text x="557.9" y="246.5">50 UP TO 120</text>
<text x="575.5" y="250.7">±0°15'</text>
<text x="575.5" y="246.5">±0°25'</text>
<text x="558.7" y="259.4">0.5 UP TO 3</text>
<text x="559.5" y="263.7">3 UP TO 6</text>
<text x="576.6" y="263.6">±0.2</text>
<text x="576.6" y="259.4">±0.1</text>
<text x="559" y="267.9">6 UP TO 30</text>
<text x="576.6" y="267.9">±0.5</text>
<text x="557.8" y="272.2">30 UP TO 120</text>
<text x="576.6" y="272.2">±0.8</text>
<text x="556.9" y="280.7">315 UP TO 1000</text>
<text x="557.3" y="276.4">120 UP TO 315</text>
<text x="576.6" y="276.4">±1.2</text>
<text x="577.7" y="280.7">±2</text>
<text x="556.4" y="284.9">1000 UP TO 2000</text>
<text x="577.6" y="284.9">±3</text>
<text x="558.9" y="289.2">OVER 2000</text>
<text x="577.7" y="289.3">±4</text>
<text x="560" y="297.9">UP TO 10</text>
<text x="577.1" y="297.9">±1°</text>
<text x="558.5" y="302.1">10 UP TO 50</text>
<text x="575.5" y="302.1">±0°30'</text>
<text x="557.4" y="310.6">120 UP TO 400</text>
<text x="558.2" y="306.3">50 UP TO 120</text>
<text x="575.5" y="310.6">±0°10'</text>
<text x="575.5" y="306.4">±0°20'</text>
<text x="558.8" y="319.2">0.5 UP TO 3</text>
<text x="559.4" y="323.4">3 UP TO 6</text>
<text x="576.6" y="319.2">±0.1</text>
<text x="576.6" y="323.5">±0.1</text>
<text x="558.9" y="327.7">6 UP TO 30</text>
<text x="576.7" y="327.7">±0.2</text>
<text x="557.8" y="332">30 UP TO 120</text>
<text x="576.6" y="332">±0.3</text>
<text x="556.8" y="340.5">315 UP TO 1000</text>
<text x="557.3" y="336.3">120 UP TO 315</text>
<text x="576.6" y="336.3">±0.5</text>
<text x="576.6" y="340.5">±0.8</text>
<text x="556.2" y="344.7">1000 UP TO 2000</text>
<text x="576.6" y="344.7">±1.2</text>
<text x="558.9" y="349">OVER 2000</text>
<text x="577.6" y="349">±2</text>
</g>
<g font-size="2.5" fill="#f0f">
<text x="415.2" y="346.4">.</text>
<text x="530.3" y="346.5">.</text>
<text x="545.9" y="346.4">.</text>
<text x="415.2" y="351.5">MISSING DIMISION ADDED</text>
<text x="525.5" y="351.3">12/11/24</text>
<text x="540.6" y="351.4">03004476</text>
</g>
<g font-size="2.4" fill="#f0f">
<text x="7.7" y="382.7" transform="rotate(-90 7.7 382.7)">Uploading\2022-23\P23Y5\P23Y5B076064.dft</text>
<text x="7.7" y="409.8" transform="rotate(-90 7.7 409.8)">\\srv01043\ExDM</text>
</g>
<g font-size="2.1" fill="#800000">
<text x="558.5" y="232.4">UNSPECIFIED TOL.(FAB)</text>
<text x="559.5" y="234.7">FOR ANGULAR IN mm.</text>
<text x="558.6" y="253.9">UNSPECIFIED TOL.(FAB)</text>
<text x="560.7" y="256.3">FOR LINEAR IN mm.</text>
<text x="558.7" y="292.3">UNSPECIFIED TOL.(M/C)</text>
<text x="559.6" y="294.7">FOR ANGULAR IN mm.</text>
<text x="558.7" y="313.7">UNSPECIFIED TOL.(M/C)</text>
<text x="560.6" y="316.1">FOR LINEAR IN mm.</text>
</g>
</svg>
